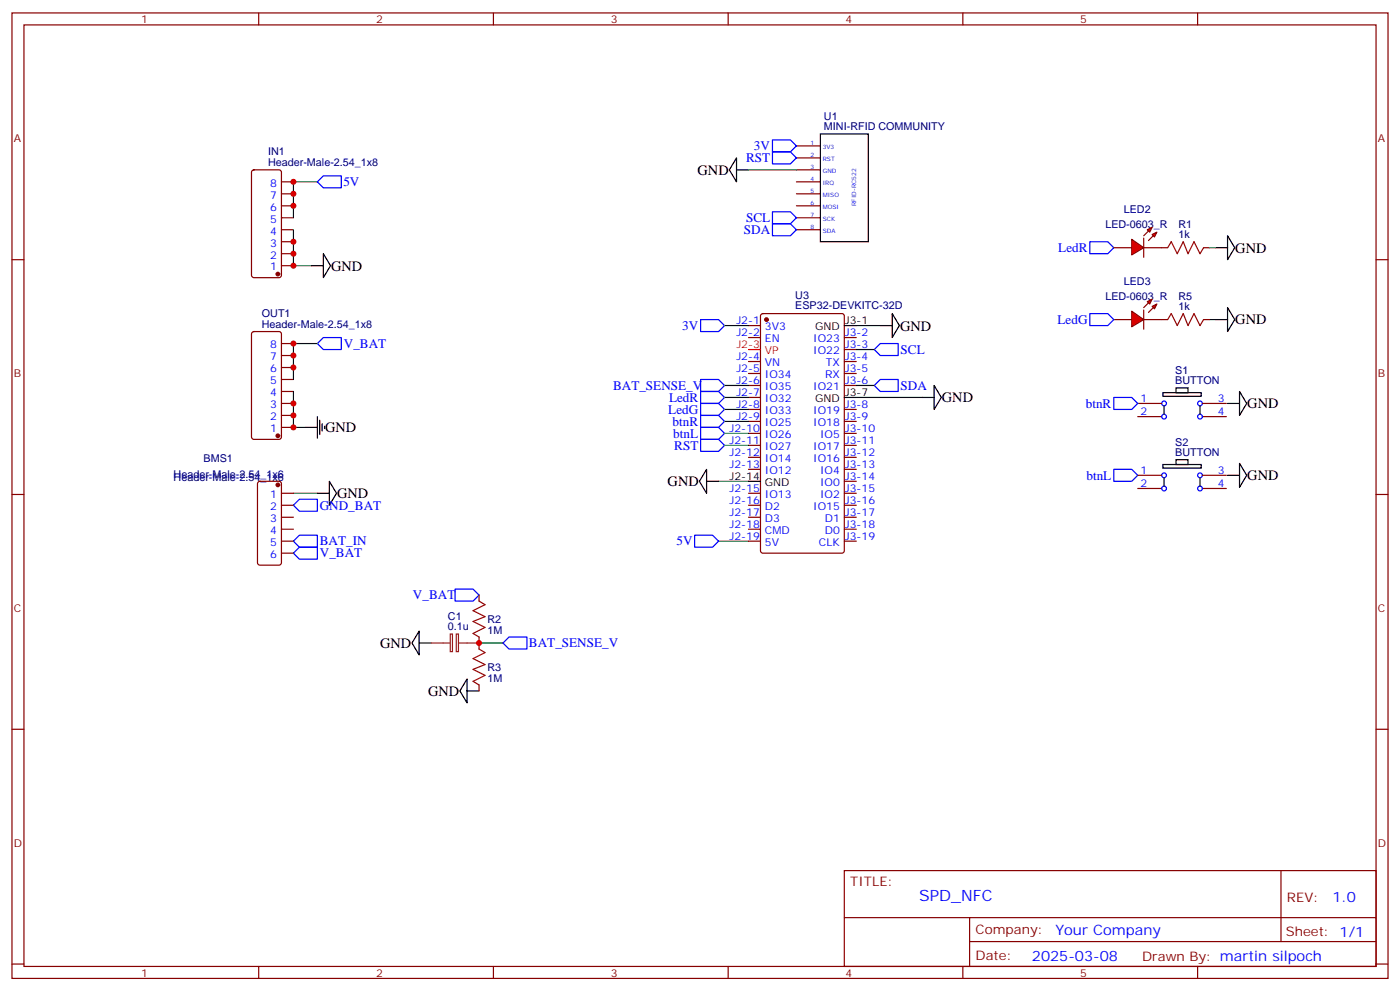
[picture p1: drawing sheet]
<svg xmlns="http://www.w3.org/2000/svg" width="412mm" height="292mm" viewBox="0 0 412 292" stroke-linecap="round" stroke-linejoin="round" font-family="sans-serif">
<g fill="none" stroke="#870000" stroke-width=".35">
<path d="M3.5 3.8h405.4v284.3h-405.4zM7.1 7.3h398.2v277.3h-398.2zM76.2 3.8v3.5M145.3 3.8v3.5M214.5 3.8v3.5M283.6 3.8v3.5M352.8 3.8v3.5M74.3 50.2l.5-.2h7.4l.6 .5 .1 30.6-.5 .6-7.6 .1-.7-.5v-30.6zM82.9 57.1h3.5M82.9 53.6h3.5M234.6 57.1h7.1M234.6 53.6h7.1"/>
<path d="M234.6 43h7.1M234.6 46.5h7.1M234.6 50h7.1M3.5 76.5h3.6M82.9 78.2h3.5M82.9 74.7h3.5M82.9 71.2h3.5M82.9 67.7h3.5M82.9 64.1h3.5M82.9 60.6h3.5M234.6 67.7h7.1M234.6 64.1h7.1"/>
<path d="M234.6 60.6h7.1M405.3 76.5h3.6M74.3 97.9l.5-.3h7.4l.6 .5 .1 30.6-.5 .6-7.6 .1-.7-.5v-30.5zM220.5 95.9h3.5M220.5 99.4h3.5M224.2 92.6l.5-.2h23.3l.7 .4v69.4l-.5 .7h-23.5l-.6-.4-.1-69.4zM248.7 99.4h3.5M82.9 118.8h3.5M82.9 115.3h3.5M82.9 111.8h3.5M82.9 108.2h3.5M82.9 104.7h3.5"/>
<path d="M82.9 101.2h3.5M220.5 106.5h3.5M220.5 110h3.5M220.5 113.5h3.5M220.5 117.1h3.5M248.7 106.5h3.5M248.7 110h3.5M248.7 113.5h3.5M248.7 102.9h3.5M335.1 118.8h7.1M354.2 118.8h7M82.9 125.9h3.5"/>
<path d="M82.9 122.3h3.5M220.5 120.6h3.5M220.5 124.1h3.5M220.5 127.6h3.5M220.5 131.2h3.5M220.5 134.7h3.5M220.5 138.2h3.5M248.7 120.6h3.5M248.7 124.1h3.5M248.7 127.6h3.5M248.7 131.2h3.5M248.7 134.7h3.5"/>
<path d="M248.7 138.2h3.5M335.1 122.7h7.1M354.2 122.7h7M3.5 145.6h3.6M76.1 142l.5-.3h5.6l.6 .5 .1 23.5-.5 .7h-5.8l-.7-.4-.1-23.5zM82.9 145.3h3.5M82.9 148.8h3.5M82.9 152.3h3.5M82.9 155.9h3.5M82.9 159.4h3.5M220.5 145.3h3.5M220.5 148.8h3.5"/>
<path d="M220.5 152.3h3.5M220.5 155.9h3.5M220.5 159.4h3.5M248.7 145.3h3.5M248.7 148.8h3.5M248.7 152.3h3.5M248.7 155.9h3.5M248.7 159.4h3.5M248.7 141.7h3.5M405.3 145.6h3.6M82.9 162.9h3.5M141.1 175.3v1.7"/>
<path d="M141.1 187.6v3.5M3.5 214.8h3.6M141.1 201.7v1.8M405.3 214.8h3.6M248.7 256.4h156.6v28.2h-156.6zM377.3 256.4v20.9M248.7 270.2h156.5M285.6 277.3h119.6M285.6 270.2v14.2M3.5 283.9h3.6M76.2 284.6v3.5M145.3 284.6v3.5"/>
<path d="M214.5 284.6v3.5M283.6 284.6v3.5M352.8 284.6v3.5M405.3 283.9h3.6"/>
</g>
<g fill="none" stroke="#000" stroke-width=".35">
<path d="M241.7 39.4h14.1v31.8h-14.1zM217 46.5v7.1l-2.2-3.6zM217 50h3.5M91.7 78.2h3.5M95.2 74.7l2.2 3.5-2.2 3.6zM358.1 73h3.5M361.6 69.4l2.1 3.6-2.1 3.5zM248.7 95.9h3.5M259.3 95.9h3.5M262.8 92.4l2.1 3.5-2.1 3.5zM248.7 117.1h3.5M271.6 117.1h3.6"/>
<path d="M275.2 113.5l2.1 3.6-2.1 3.5zM342.5 115.6h11.3v1.1h-11.3zM342.9 119.5v2.5M346.4 114.2h3.6v1.4h-3.6zM353.5 119.5v2.5M90 125.9h3.5M93.5 122.7v6.3M94.2 123.8v4.2M94.9 124.8v2.1M95.6 125.5v.7M208.1 138.2v7.1l-2.1-3.6zM93.5 145.3h3.5"/>
<path d="M97 141.7l2.1 3.6-2.1 3.5zM208.1 141.7h3.6M220.5 141.7h3.5M123.5 185.8v7.1l-2.1-3.5zM123.5 189.4h3.5M137.6 200v7l-2.1-3.5zM137.6 203.5h3.5"/>
</g>
<path d="M127 189.4h5.6M132.6 186.7h.7v5.2h-.7zM134.4 186.7h.6v5.2h-.6zM135.1 189.4h6" fill="none" stroke="#8c2424" stroke-width=".35"/>
<g fill="none" stroke="#00f" stroke-width=".35">
<path d="M93.5 53.6l1.7-1.8h5.3v3.5h-5.3zM227.5 41.2h5.3l1.8 1.8-1.8 1.7h-5.3zM227.5 44.7h5.3l1.8 1.8-1.8 1.8h-5.3zM227.5 62.4h5.3l1.8 1.7-1.8 1.8h-5.3zM227.5 65.9h5.3l1.8 1.8-1.8 1.7h-5.3zM321 71.2h5.3l1.8 1.8-1.8 1.7h-5.3zM206.4 94.1h5.3l1.7 1.8-1.7 1.7h-5.3zM93.5 101.2l1.7-1.8h5.3v3.5h-5.3zM206.4 111.8h5.3l1.7 1.7-1.7 1.8h-5.3zM206.4 115.3h5.3l1.7 1.8-1.7 1.7h-5.3zM257.5 102.9l1.8-1.7h5.3v3.5h-5.3zM257.5 113.5l1.8-1.7h5.3v3.5h-5.3z"/>
<path d="M206.4 129.4h5.3l1.7 1.8-1.7 1.7h-5.3zM86.4 159.4l1.8-1.8h5.3v3.5h-5.3zM86.4 148.8l1.8-1.8h5.3v3.6h-5.3zM204.6 157.6h5.3l1.8 1.8-1.8 1.7h-5.3zM86.4 162.9l1.8-1.8h5.3v3.6h-5.3zM134.1 173.5h5.2l1.8 1.8-1.8 1.7h-5.2zM148.2 189.4l1.7-1.8h5.3v3.5h-5.3z"/>
<circle cx="342.9" cy="118.8" r=".71"/>
<circle cx="353.5" cy="118.8" r=".71"/>
<circle cx="342.9" cy="122.7" r=".71"/>
<circle cx="353.5" cy="122.7" r=".71"/>
</g>
<g fill="none" stroke="#008700" stroke-width=".35">
<path d="M93.5 53.6h-7.1v10.5M86.4 67.7v10.5h5.3M213.4 95.9h7.1M252.2 95.9h7.1M86.4 115.3v10.6h3.6M93.5 101.2h-7.1v10.6M213.4 117.1h7.1M213.4 113.5h7.1M252.2 117.1h19.4M252.2 102.9h5.3M252.2 113.5h5.3M213.4 131.2h7.1"/>
<path d="M86.4 145.3h7.1M211.7 141.7h8.8M211.7 159.4h8.8M141.1 189.4h7.1"/>
</g>
<path d="M141.1 177l1.8 1.1-3.6 1.7 3.6 1.8-3.6 1.4 3.6 1.8-3.6 1.7 1.8 1.1M141.1 191.1l1.8 1.1-3.6 1.8 3.6 1.7-3.6 1.4 3.6 1.8-3.6 1.8 1.8 1" fill="none" stroke="#a10000" stroke-width=".35"/>
<g fill="#870000" stroke="#870000" stroke-width=".35">
<circle cx="81.8" cy="142.8" r=".53"/>
<circle cx="81.8" cy="80.7" r=".53"/>
<circle cx="81.8" cy="128.3" r=".53"/>
<circle cx="225.8" cy="94.1" r=".53"/>
</g>
<path d="M220.5 102.9h3.5" fill="none" stroke="#f00" stroke-width=".35"/>
<g fill="#f00" stroke="#870000" stroke-width=".35">
<path d="M333.4 70.5l3.5 2.5-3.5 2.1z"/>
<path d="M336.9 70.1v5.7z"/>
</g>
<g fill="#870000" stroke="#870000" stroke-width=".35">
<path d="M336.9 69.4l1.4-1.4z"/>
<path d="M339.7 69.4l-1.4 1.4z"/>
</g>
<g fill="#f00" stroke="#870000" stroke-width=".35">
<path d="M338 67.7l1.4-.7-.7 1.4z"/>
<path d="M339.4 69.1l1.4-.7-.7 1.4z"/>
</g>
<path d="M328.1 73h5.3M336.9 73h7.1M354.5 73h1.8M342.2 94.1h1.8M354.5 94.1h1.8" fill="none" stroke="#870000" stroke-width=".35"/>
<path d="M344 73l1-1.8 1.8 3.5 1.7-3.5 1.5 3.5 1.7-3.5 1.8 3.5 1-1.7M344 94.1l1-1.7 1.8 3.5 1.7-3.5 1.5 3.5 1.7-3.5 1.8 3.5 1-1.8" fill="none" stroke="#a10000" stroke-width=".35"/>
<path d="M356.3 73h1.8M356.3 94.1h1.8" fill="none" stroke="#008700" stroke-width=".35"/>
<g fill="#f00" stroke="#870000" stroke-width=".35">
<path d="M333.4 91.7l3.5 2.4-3.5 2.1z"/>
<path d="M336.9 91.3v5.6z"/>
</g>
<g fill="#870000" stroke="#870000" stroke-width=".35">
<path d="M336.9 90.6l1.4-1.4z"/>
<path d="M338.3 92l1.4-1.4z"/>
</g>
<g fill="#f00" stroke="#870000" stroke-width=".35">
<path d="M338 88.8l1.4-.7-.7 1.4z"/>
<path d="M339.4 90.2l1.4-.7-.7 1.4z"/>
</g>
<path d="M328.1 94.1h5.3M336.9 94.1h5.3M335.1 140h7.1M354.2 140h7M335.1 143.9h7.1M354.2 143.9h7" fill="none" stroke="#870000" stroke-width=".35"/>
<path d="M358.1 94.1h3.5M361.6 90.6l2.1 3.5-2.1 3.5zM361.6 118.8h3.5M365.1 115.3l2.1 3.5-2.1 3.5zM342.5 136.8h11.3v1.1h-11.3zM346.4 135.4h3.6v1.4h-3.6zM361.6 140h3.5M365.1 136.5l2.1 3.5-2.1 3.5zM342.9 140.7v2.5M353.5 140.7v2.5" fill="none" stroke="#000" stroke-width=".35"/>
<g fill="none" stroke="#00f" stroke-width=".35">
<path d="M321 92.4h5.3l1.8 1.7-1.8 1.8h-5.3zM206.4 118.8h5.3l1.7 1.8-1.7 1.7h-5.3zM328.1 117.1h5.3l1.7 1.7-1.7 1.8h-5.3zM206.4 122.3h5.3l1.7 1.8-1.7 1.8h-5.3zM206.4 125.9h5.3l1.7 1.7-1.7 1.8h-5.3zM328.1 138.2h5.3l1.7 1.8-1.7 1.7h-5.3z"/>
<circle cx="342.9" cy="140" r=".71"/>
<circle cx="353.5" cy="140" r=".71"/>
<circle cx="342.9" cy="143.9" r=".71"/>
<circle cx="353.5" cy="143.9" r=".71"/>
</g>
<path d="M220.5 50h14.1M213.4 120.6h7.1M213.4 124.1h7.1M213.4 127.6h7.1" fill="none" stroke="#008700" stroke-width=".35"/>
<g fill="#c00">
<circle cx="141.1" cy="189.4" r=".88"/>
<circle cx="86.4" cy="71.2" r=".88"/>
<circle cx="86.4" cy="74.7" r=".88"/>
<circle cx="86.4" cy="78.2" r=".88"/>
<circle cx="86.4" cy="53.6" r=".88"/>
<circle cx="86.4" cy="57.1" r=".88"/>
<circle cx="86.4" cy="60.6" r=".88"/>
<circle cx="86.4" cy="125.9" r=".88"/>
<circle cx="86.4" cy="101.2" r=".88"/>
<circle cx="86.4" cy="122.3" r=".88"/>
<circle cx="86.4" cy="118.8" r=".88"/>
<circle cx="86.4" cy="108.2" r=".88"/>
<circle cx="86.4" cy="104.7" r=".88"/>
</g>
<text font-size="4.6" fill="#00f" x="270.8" y="265.4">SPD_NFC</text>
<g font-size="4.2">
<text x="205.5" y="51.5">GND</text>
<text x="363.9" y="74.4">GND</text>
<text x="97.5" y="79.7">GND</text>
<text x="363.9" y="95.5">GND</text>
<text x="265.1" y="97.4">GND</text>
<text x="277.5" y="118.5">GND</text>
<text x="367.4" y="120.2">GND</text>
<text x="95.8" y="127.3">GND</text>
<text x="196.7" y="143.2">GND</text>
<text x="367.4" y="141.4">GND</text>
<text x="99.3" y="146.8">GND</text>
<text x="112" y="190.9">GND</text>
<text x="126.1" y="205">GND</text>
</g>
<g font-size="4.2" fill="#00f">
<text x="392.5" y="265.7">1.0</text>
<text x="310.9" y="275.2">Your Company</text>
<text x="304" y="283">2025-03-08</text>
</g>
<g font-size="3.9" fill="#00f">
<text x="219.8" y="47.8">RST</text>
<text x="222.1" y="44.2">3V</text>
<text x="101.1" y="54.9">5V</text>
<text x="219.8" y="65.4">SCL</text>
<text x="219.1" y="68.9">SDA</text>
<text x="311.7" y="74.2">LedR</text>
<text x="311.5" y="95.4">LedG</text>
<text x="200.9" y="97.2">3V</text>
<text x="101.3" y="102.4">V_BAT</text>
<text x="265.3" y="104.2">SCL</text>
<text x="180.6" y="114.8">BAT_SENSE_V</text>
<text x="197.1" y="118.3">LedR</text>
<text x="265.3" y="114.8">SDA</text>
<text x="196.9" y="121.8">LedG</text>
<text x="198.1" y="125.4">btnR</text>
<text x="319.8" y="120.1">btnR</text>
<text x="198.3" y="128.9">btnL</text>
<text x="198.6" y="132.4">RST</text>
<text x="320" y="141.3">btnL</text>
<text x="94.2" y="150.1">GND_BAT</text>
<text x="94.2" y="160.6">BAT_IN</text>
<text x="199.3" y="160.6">5V</text>
<text x="94.2" y="164.2">V_BAT</text>
<text x="121.6" y="176.5">V_BAT</text>
<text x="155.8" y="190.6">BAT_SENSE_V</text>
</g>
<g font-size="3.9" fill="#800">
<text x="250.5" y="261">TITLE:</text>
<text x="379.1" y="265.7">REV:</text>
<text x="287.4" y="275.2">Company:</text>
<text x="378.7" y="275.8">Sheet: 1/1</text>
<text x="287.4" y="282.9">Date:</text>
<text x="336.4" y="282.9">Drawn By: martin silpoch</text>
</g>
<g font-size="3.2" fill="#800">
<text x="41.6" y="6.8">1</text>
<text x="110.8" y="6.8">2</text>
<text x="179.9" y="6.8">3</text>
<text x="249.1" y="6.8">4</text>
<text x="318.2" y="6.8">5</text>
<text x="4.1" y="41.9">A</text>
<text x="405.9" y="41.9">A</text>
<text x="4.1" y="111.1">B</text>
<text x="405.9" y="111.1">B</text>
<text x="4.1" y="180.2">C</text>
<text x="405.9" y="180.2">C</text>
<text x="4.1" y="249.3">D</text>
<text x="405.9" y="249.3">D</text>
<text x="41.6" y="287.6">1</text>
<text x="110.8" y="287.6">2</text>
<text x="179.9" y="287.6">3</text>
<text x="249.1" y="287.6">4</text>
<text x="318.2" y="287.6">5</text>
</g>
<g font-size="3.2" fill="#000080">
<text x="242.7" y="35.3">U1</text>
<text x="242.7" y="38.4">MINI-RFID COMMUNITY</text>
<text x="79" y="45.7">IN1</text>
<text x="79" y="49">Header-Male-2.54_1x8</text>
<text x="331" y="62.8">LED2</text>
<text x="325.6" y="67.1">LED-0603_R</text>
<text x="347.1" y="70.1">1k</text>
<text x="347.1" y="67.1">R1</text>
<text x="331" y="84">LED3</text>
<text x="234.3" y="87.9">U3</text>
<text x="325.6" y="88.3">LED-0603_R</text>
<text x="347.1" y="88.2">R5</text>
<text x="77.1" y="93.4">OUT1</text>
<text x="234.3" y="91.1">ESP32-DEVKITC-32D</text>
<text x="347.1" y="91.3">1k</text>
<text x="77.1" y="96.6">Header-Male-2.54_1x8</text>
<text x="346.2" y="113.2">BUTTON</text>
<text x="346.2" y="110.1">S1</text>
<text x="346.2" y="131.3">S2</text>
<text x="60" y="136.1">BMS1</text>
<text x="346.2" y="134.3">BUTTON</text>
<text x="51.1" y="140.7">Header-Male-2.54_1x6</text>
<text x="131.9" y="185.7">0.1u</text>
<text x="131.9" y="182.5">C1</text>
<text x="143.6" y="183.5">R2</text>
<text x="143.6" y="186.7">1M</text>
<text x="143.6" y="197.6">R3</text>
<text x="143.6" y="200.8">1M</text>
</g>
<g font-size="3.2" fill="#00f">
<text x="79.6" y="58.5">7</text>
<text x="79.6" y="55">8</text>
<text x="79.6" y="65.5">5</text>
<text x="79.6" y="62">6</text>
<text x="79.6" y="69.1">4</text>
<text x="79.6" y="76.1">2</text>
<text x="79.6" y="72.6">3</text>
<text x="79.6" y="79.7">1</text>
<text x="216.9" y="95.5">J2-1</text>
<text x="216.9" y="99.1">J2-2</text>
<text x="225.3" y="97.3">3V3</text>
<text x="225.3" y="100.8">EN</text>
<text x="239.5" y="100.8">IO23</text>
<text x="248.9" y="99.1">J3-2</text>
<text x="79.6" y="106.1">7</text>
<text x="79.6" y="102.6">8</text>
<text x="216.9" y="106.1">J2-4</text>
<text x="225.3" y="107.9">VN</text>
<text x="239.5" y="104.4">IO22</text>
<text x="243.3" y="107.9">TX</text>
<text x="248.9" y="102.6">J3-3</text>
<text x="248.9" y="106.1">J3-4</text>
<text x="79.6" y="113.2">5</text>
<text x="79.6" y="109.6">6</text>
<text x="216.9" y="109.6">J2-5</text>
<text x="216.9" y="113.2">J2-6</text>
<text x="225.3" y="111.4">IO34</text>
<text x="243" y="111.4">RX</text>
<text x="248.9" y="109.6">J3-5</text>
<text x="248.9" y="113.2">J3-6</text>
<text x="79.6" y="116.7">4</text>
<text x="216.9" y="116.7">J2-7</text>
<text x="225.3" y="114.9">IO35</text>
<text x="225.3" y="118.5">IO32</text>
<text x="239.5" y="114.9">IO21</text>
<text x="335.9" y="118.5">1</text>
<text x="358.8" y="118.5">3</text>
<text x="79.6" y="123.8">2</text>
<text x="79.6" y="120.2">3</text>
<text x="216.9" y="120.2">J2-8</text>
<text x="216.9" y="123.8">J2-9</text>
<text x="225.3" y="122">IO33</text>
<text x="225.3" y="125.5">IO25</text>
<text x="239.5" y="122">IO19</text>
<text x="239.5" y="125.5">IO18</text>
<text x="248.9" y="120.2">J3-8</text>
<text x="248.9" y="123.8">J3-9</text>
<text x="335.9" y="122.3">2</text>
<text x="358.8" y="122.3">4</text>
<text x="79.6" y="127.3">1</text>
<text x="214.9" y="127.3">J2-10</text>
<text x="214.9" y="130.8">J2-11</text>
<text x="225.3" y="129">IO26</text>
<text x="241.6" y="129">IO5</text>
<text x="248.9" y="127.3">J3-10</text>
<text x="248.9" y="130.8">J3-11</text>
<text x="214.9" y="134.3">J2-12</text>
<text x="214.9" y="137.9">J2-13</text>
<text x="225.3" y="132.6">IO27</text>
<text x="225.3" y="136.1">IO14</text>
<text x="239.5" y="132.6">IO17</text>
<text x="239.5" y="136.1">IO16</text>
<text x="248.9" y="134.3">J3-12</text>
<text x="248.9" y="137.9">J3-13</text>
<text x="225.3" y="139.6">IO12</text>
<text x="241.6" y="139.6">IO4</text>
<text x="241.6" y="143.2">IO0</text>
<text x="248.9" y="141.4">J3-14</text>
<text x="335.9" y="139.6">1</text>
<text x="335.9" y="143.5">2</text>
<text x="358.8" y="139.6">3</text>
<text x="358.8" y="143.5">4</text>
<text x="79.6" y="146.7">1</text>
<text x="214.9" y="144.9">J2-15</text>
<text x="214.9" y="148.4">J2-16</text>
<text x="225.3" y="146.7">IO13</text>
<text x="241.6" y="146.7">IO2</text>
<text x="248.9" y="144.9">J3-15</text>
<text x="248.9" y="148.4">J3-16</text>
<text x="79.6" y="150.2">2</text>
<text x="79.6" y="153.7">3</text>
<text x="214.9" y="152">J2-17</text>
<text x="214.9" y="155.5">J2-18</text>
<text x="225.3" y="150.2">D2</text>
<text x="225.3" y="153.7">D3</text>
<text x="239.5" y="150.2">IO15</text>
<text x="242.9" y="153.7">D1</text>
<text x="248.9" y="152">J3-17</text>
<text x="248.9" y="155.5">J3-18</text>
<text x="79.6" y="157.3">4</text>
<text x="79.6" y="160.8">5</text>
<text x="214.9" y="159">J2-19</text>
<text x="225.3" y="157.3">CMD</text>
<text x="225.3" y="160.8">5V</text>
<text x="241.2" y="160.8">CLK</text>
<text x="242.9" y="157.3">D0</text>
<text x="248.9" y="159">J3-19</text>
<text x="79.6" y="164.3">6</text>
</g>
<g font-size="3.2">
<text x="248.9" y="95.5">J3-1</text>
<text x="240.1" y="97.3">GND</text>
<text x="240.1" y="118.5">GND</text>
<text x="248.9" y="116.7">J3-7</text>
<text x="214.9" y="141.4">J2-14</text>
<text x="225.3" y="143.2">GND</text>
</g>
<g font-size="3.2" fill="#f00">
<text x="216.9" y="102.6">J2-3</text>
<text x="225.3" y="104.4">VP</text>
</g>
<g font-size="1.8" fill="#00f">
<text x="238.8" y="42.6">1</text>
<text x="238.8" y="46.1">2</text>
<text x="242.4" y="44">3V3</text>
<text x="242.4" y="47.6">RST</text>
<text x="238.8" y="49.7">3</text>
<text x="238.8" y="53.2">4</text>
<text x="242.4" y="51.1">GND</text>
<text x="238.8" y="56.7">5</text>
<text x="242.4" y="54.6">IRQ</text>
<text x="242.4" y="58.1">MISO</text>
<text x="238.8" y="60.3">6</text>
<text x="238.8" y="63.8">7</text>
<text x="242.4" y="61.7">MOSI</text>
<text x="242.4" y="65.2">SCK</text>
<text x="252.2" y="60.6" transform="rotate(-90 252.2 60.6)">RFID-RC522</text>
<text x="238.8" y="67.3">8</text>
<text x="242.4" y="68.7">SDA</text>
</g>
</svg>
